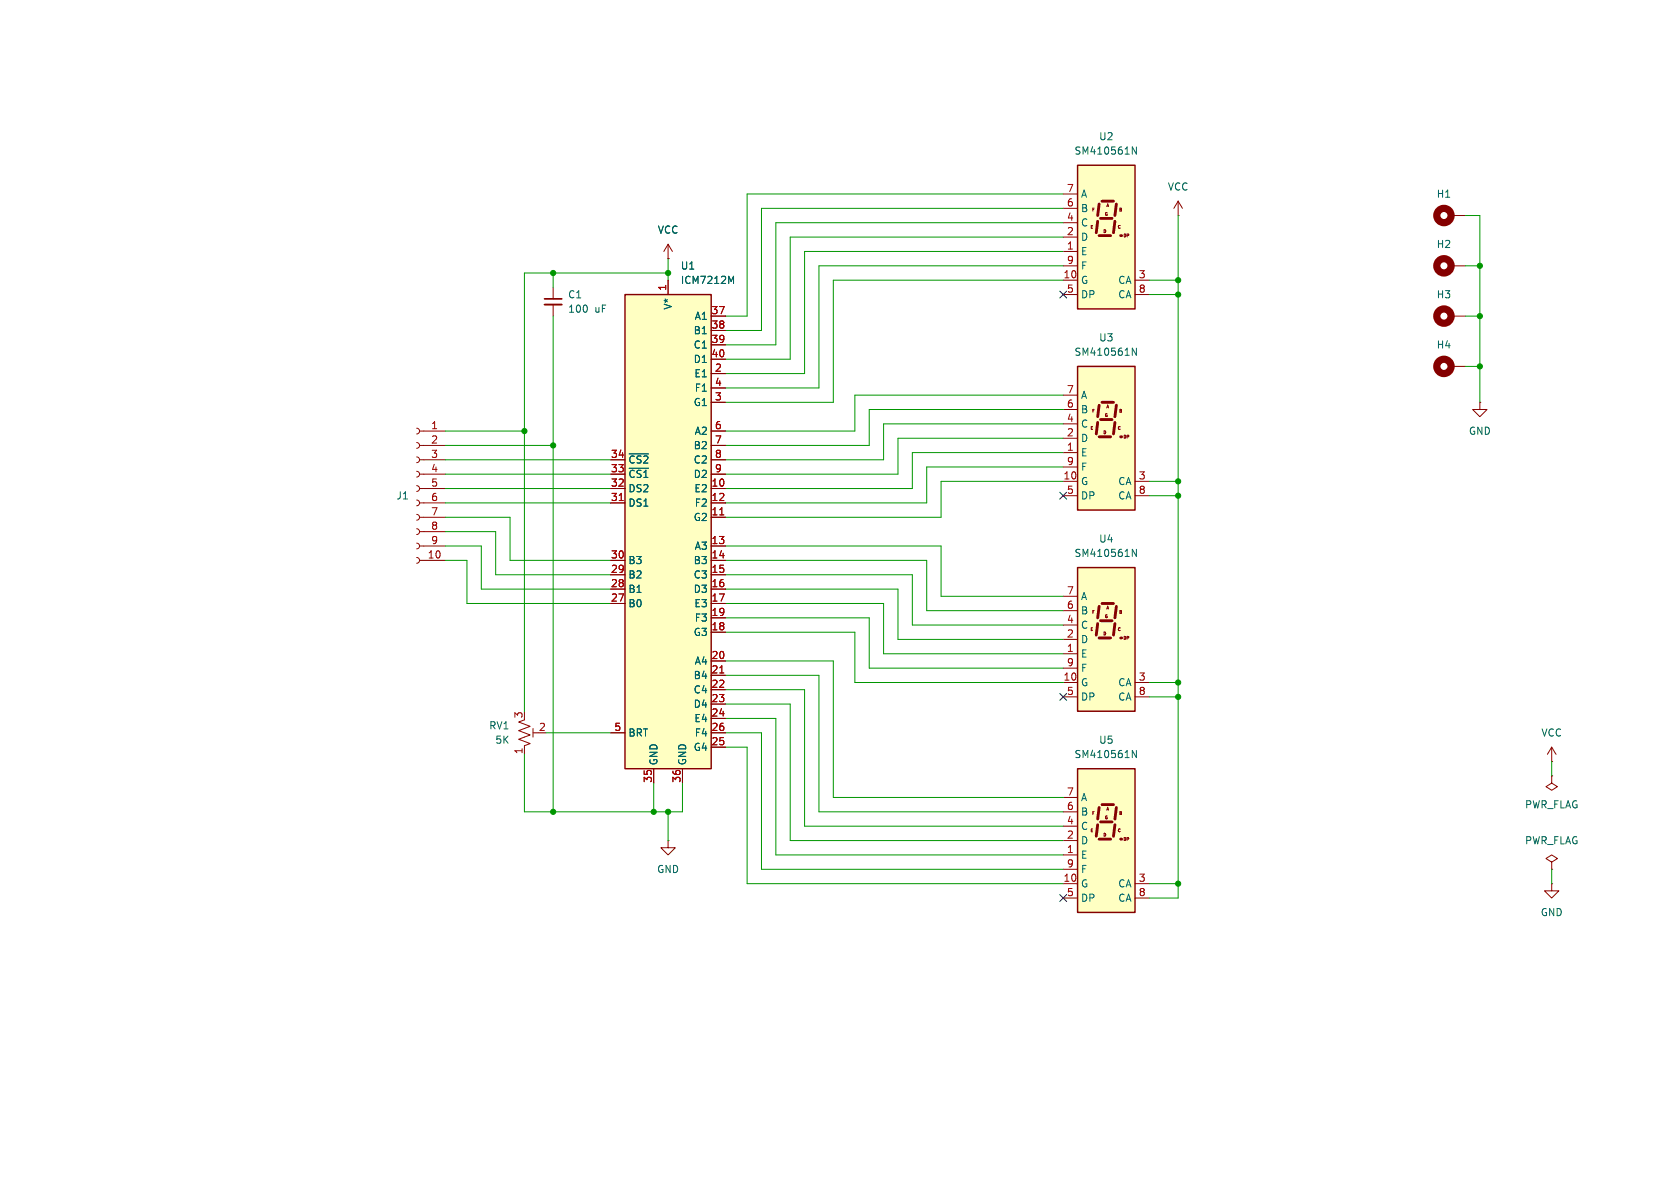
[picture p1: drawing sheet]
<svg xmlns="http://www.w3.org/2000/svg" width="297mm" height="210mm" viewBox="0 0 297 210" stroke-linecap="round" stroke-linejoin="round" font-family="sans-serif">
<g fill="none" stroke="#840000" stroke-width=".18">
<path d="M208.3 38.1h.1M208.3 35.6l-.8 1.2M208.3 35.6l.7 1.2M208.3 35.6v2.5M256.5 38.1h2.6M256.5 55.9h2.6M256.5 47h2.6M256.5 64.8h2.6M261.6 71.1v1.3h1.3l-1.3 1.3-1.3-1.3h1.3M261.6 71.1h.1M92.7 127.3l-1 .3 2 .8-2 .8 2 .7-2 .8 2 .7-1 .4v1.6M94.2 128.8v1.5"/>
<path d="M94.2 129.5h1M274.3 134.6h.1M274.3 137.2v1.2l1 .7-1 .6-1-.6 1-.7M274.3 137.2h.1M274.3 132.1l-.7 1.3M274.3 132.1l.8 1.3M274.3 132.1v2.5M274.3 152.4l1-.6-1-.7-1 .7 1 .6v1.3M274.3 153.7h.1M274.3 156.2v1.3h1.3l-1.3 1.3-1.3-1.3h1.3M274.3 156.2h.1"/>
</g>
<g fill="none" stroke="#840000" stroke-width="1.3">
<circle cx="255.3" cy="38.1" r="1.27"/>
<circle cx="255.3" cy="47" r="1.27"/>
<circle cx="255.3" cy="55.9" r="1.27"/>
<circle cx="255.3" cy="64.8" r="1.27"/>
</g>
<path d="M190.5 135.9h10.2v25.4h-10.2z" fill="#ffffc2"/>
<path d="M190.5 135.9h10.2v25.4h-10.2z" fill="none" stroke="#840000" stroke-width=".25"/>
<path d="M194.1 145.8l-.3 2M194.3 142.7l-.2 2.1M194.3 148.3h2M194.6 145.3h2M194.8 142.2h2M197.1 145.8l-.3 2M197.4 142.7l-.3 2.1" fill="none" stroke="#840000" stroke-width=".51"/>
<circle cx="198.1" cy="148.3" r=".25" fill="#840000"/>
<g fill="none" stroke="#840000" stroke-width=".18">
<path d="M188 141h2.5M188 143.5h2.5M188 146.1h2.5M188 148.6h2.5M188 151.1h2.5M188 153.7h2.5M188 156.2h2.5M188 158.8h2.5M193.2 146.5h-.3v.5M193.4 143.5h-.2v.5M195.4 147.3h-.2v.5M195.7 143.2l.1-.5 .2 .5"/>
<path d="M198.2 143.5h-.2v.5M198.9 148.1h-.2v.5M199.5 148.1h-.2v.5M200.7 156.2h2.5M200.7 158.8h2.5"/>
</g>
<path d="M200.9 132.7v1.2l-.7-1.2v1.2" fill="none" stroke="#006464" stroke-width=".18"/>
<path d="M190.5 100.3h10.2v25.4h-10.2z" fill="#ffffc2"/>
<path d="M190.5 100.3h10.2v25.4h-10.2z" fill="none" stroke="#840000" stroke-width=".25"/>
<path d="M194.1 110.2l-.3 2.1M194.3 107.2l-.2 2M194.3 112.8h2M194.6 109.7h2M194.8 106.7h2M197.1 110.2l-.3 2.1M197.4 107.2l-.3 2" fill="none" stroke="#840000" stroke-width=".51"/>
<circle cx="198.1" cy="112.8" r=".25" fill="#840000"/>
<g fill="none" stroke="#840000" stroke-width=".18">
<path d="M97.8 50.8v2M97.8 53.8v2.1M118.1 45.7h.1M118.1 43.2l-.8 1.3M118.1 43.2l.8 1.3M118.1 43.2v2.5M73.7 75.7l.3 .1 .2 .4-.2 .4-.3 .1M73.7 78.2l.3 .2 .2 .3-.2 .4-.3 .1M74.2 76.2h4.5M74.2 78.7h4.5M73.7 80.8l.3 .1 .2 .4-.2 .3-.3 .2M73.7 83.3l.3 .2 .2 .3-.2 .4-.3 .1"/>
<path d="M73.7 85.9l.3 .1 .2 .4-.2 .3-.3 .2M73.7 88.4l.3 .1 .2 .4-.2 .4-.3 .1M73.7 90.9l.3 .2 .2 .3-.2 .4-.3 .1M73.7 93.5l.3 .1 .2 .4-.2 .3-.3 .2M73.7 96l.3 .2 .2 .3-.2 .4-.3 .1M73.7 98.6l.3 .1 .2 .4-.2 .3-.3 .2M74.2 81.3h4.5M74.2 83.8h4.5M74.2 86.4h4.5M74.2 88.9h4.5M74.2 91.4h4.5M74.2 94h4.5"/>
<path d="M74.2 96.5h4.5M74.2 99.1h4.5M188 108h2.5M188 105.4h2.5M188 110.5h2.5M188 113h2.5M188 115.6h2.5M188 118.1h2.5M193.2 111h-.3v.5M193.4 107.9h-.2v.5M195.4 111.8l-.2-.1v.5M195.7 107.7l.1-.5 .2 .5"/>
<path d="M198.2 107.9h-.2v.5M198.9 112.5h-.2v.5M199.5 112.5h-.2v.5M188 120.7h2.5M188 123.2h2.5M200.7 120.7h2.5M200.7 123.2h2.5M118.1 148.6v1.3h1.3l-1.3 1.2-1.3-1.2h1.3M118.1 148.6h.1"/>
</g>
<path d="M200.9 97.1v1.3l-.7-1.3v1.3" fill="none" stroke="#006464" stroke-width=".18"/>
<path d="M96.3 52.8h3" fill="none" stroke="#840000" stroke-width=".3"/>
<path d="M96.3 53.8h3" fill="none" stroke="#840000" stroke-width=".33"/>
<path d="M110.5 52.1h15.2v83.8h-15.2z" fill="#ffffc2"/>
<path d="M110.5 52.1h15.2v83.8h-15.2z" fill="none" stroke="#840000" stroke-width=".25"/>
<g fill="none" stroke="#840000" stroke-width=".18">
<path d="M118.1 49.5v2.6M125.7 55.9h2.6M125.7 58.4h2.6M125.7 61h2.6M125.7 63.5h2.6M125.7 66h2.6M125.7 68.6h2.6M125.7 71.1h2.6M125.7 76.2h2.6M125.7 78.7h2.6M107.9 81.3h2.6M107.9 83.8h2.6"/>
<path d="M107.9 86.4h2.6M107.9 88.9h2.6M107.9 99.1h2.6M125.7 81.3h2.6M125.7 83.8h2.6M125.7 86.4h2.6M125.7 88.9h2.6M125.7 99.1h2.6M125.7 91.4h2.6M125.7 96.5h2.6M107.9 101.6h2.6M107.9 104.1h2.6"/>
<path d="M107.9 106.7h2.6M125.7 101.6h2.6M125.7 104.1h2.6M125.7 106.7h2.6M125.7 109.2h2.6M125.7 111.8h2.6M125.7 116.8h2.6M125.7 119.4h2.6M107.9 129.5h2.6M115.6 135.9v2.5M120.6 135.9v2.5M125.7 129.5h2.6"/>
<path d="M125.7 121.9h2.6M125.7 124.5h2.6M125.7 127h2.6M125.7 132.1h2.6"/>
</g>
<path d="M129.3 49.7l.4-.9v1.3M111.2 80.2h3.5M111.2 82.8h3.5" fill="none" stroke="#006464" stroke-width=".18"/>
<path d="M109.5 88.5h.7M127.2 91h.8M127.2 119h.8" fill="none" stroke="#a90000" stroke-width=".18"/>
<path d="M190.5 64.8h10.2v25.4h-10.2z" fill="#ffffc2"/>
<path d="M190.5 64.8h10.2v25.4h-10.2z" fill="none" stroke="#840000" stroke-width=".25"/>
<path d="M194.1 74.7l-.3 2M194.3 71.6l-.2 2.1M194.3 77.2h2M194.6 74.2h2M194.8 71.1h2M197.1 74.7l-.3 2M197.4 71.6l-.3 2.1" fill="none" stroke="#840000" stroke-width=".51"/>
<circle cx="198.1" cy="77.2" r=".25" fill="#840000"/>
<g fill="none" stroke="#840000" stroke-width=".18">
<path d="M188 69.9h2.5M188 72.4h2.5M188 74.9h2.5M188 77.5h2.5M193.2 75.4h-.3v.5M193.4 72.4h-.2v.5M195.4 76.2h-.2v.5M195.7 72.1l.1-.5 .2 .5M198.2 72.4h-.2v.5M198.9 77l-.2-.1v.5M199.5 77l-.2-.1v.5M188 80h2.5"/>
<path d="M188 82.6h2.5M188 85.1h2.5M188 87.6h2.5M200.7 85.1h2.5M200.7 87.6h2.5"/>
</g>
<path d="M200.9 61.5v1.3l-.7-1.3v1.3" fill="none" stroke="#006464" stroke-width=".18"/>
<path d="M190.5 29.2h10.2v25.4h-10.2z" fill="#ffffc2"/>
<path d="M190.5 29.2h10.2v25.4h-10.2z" fill="none" stroke="#840000" stroke-width=".25"/>
<path d="M194.1 39.1l-.3 2M194.3 36.1l-.2 2M194.6 38.6h2M194.8 35.6h2M197.1 39.1l-.3 2M197.4 36.1l-.3 2M194.3 41.7h2" fill="none" stroke="#840000" stroke-width=".51"/>
<circle cx="198.1" cy="41.7" r=".25" fill="#840000"/>
<g fill="none" stroke="#840000" stroke-width=".18">
<path d="M188 36.8h2.5M188 34.3h2.5M188 39.4h2.5M193.2 39.9h-.3v.5M193.4 36.8h-.2v.5M195.7 36.5l.1-.5 .2 .5M198.2 36.8h-.2v.5M118.1 45.7h.1M118.1 49.5v2.6M125.7 55.9h2.6M125.7 58.4h2.6M188 41.9h2.5"/>
<path d="M188 44.5h2.5M188 47h2.5M188 49.5h2.5M188 52.1h2.5M195.4 40.6h-.2v.5M198.9 41.4h-.2v.5M199.5 41.4h-.2v.5M200.7 49.5h2.5M200.7 52.1h2.5M125.7 61h2.6M125.7 63.5h2.6M125.7 66h2.6"/>
<path d="M125.7 68.6h2.6M125.7 71.1h2.6M125.7 76.2h2.6M125.7 78.7h2.6M107.9 81.3h2.6M107.9 83.8h2.6M107.9 86.4h2.6M107.9 88.9h2.6M107.9 99.1h2.6M125.7 81.3h2.6M125.7 83.8h2.6M125.7 86.4h2.6"/>
<path d="M125.7 88.9h2.6M125.7 99.1h2.6M125.7 91.4h2.6M125.7 96.5h2.6M107.9 101.6h2.6M107.9 104.1h2.6M107.9 106.7h2.6M125.7 101.6h2.6M125.7 104.1h2.6M125.7 106.7h2.6M125.7 109.2h2.6M125.7 111.8h2.6"/>
<path d="M125.7 116.8h2.6M125.7 119.4h2.6M107.9 129.5h2.6M115.6 135.9v2.5M120.6 135.9v2.5M125.7 129.5h2.6M125.7 121.9h2.6M125.7 124.5h2.6M125.7 127h2.6M125.7 132.1h2.6"/>
</g>
<path d="M200.9 26v1.2l-.7-1.2v1.2M129.3 49.7l.4-.9v1.3M111.2 80.2h3.5M111.2 82.8h3.5" fill="none" stroke="#006464" stroke-width=".18"/>
<g fill="none" stroke="#009600" stroke-width=".18">
<path d="M188 34.3h-55.9v21.6h-3.8M188 36.8h-53.4v21.6h-6.3M188 39.4h-50.8v21.6h-8.9M208.3 38.1v120.7h-5.1M259.1 38.1h2.5v33M97.8 48.3v2.5M97.8 55.9v87.6M118.1 48.3h-25.4v77.4M118.1 45.7v3.8M188 41.9h-48.3v21.6h-11.4M188 49.5h-40.7v21.6h-19M188 44.5h-45.8v21.5h-13.9"/>
<path d="M188 47h-43.2v21.6h-16.5M203.2 49.5h5.1M203.2 52.1h5.1M259.1 47h2.5M259.1 55.9h2.5M78.7 76.2h14M78.7 78.7h19.1M188 77.5h-29.3v6.3h-30.4M188 74.9h-31.8v6.4h-27.9M188 69.9h-36.9v6.3h-22.8M188 72.4h-34.3v6.3h-25.4M259.1 64.8h2.5"/>
<path d="M78.7 96.5h6.4v7.6h22.8M78.7 88.9h29.2M78.7 86.4h29.2M78.7 83.8h29.2M78.7 81.3h29.2M78.7 99.1h3.8v7.6h25.4M78.7 91.4h11.5v7.7h17.7M78.7 94h8.9v7.6h20.3M128.3 96.5h38.1v8.9h21.6M128.3 99.1h35.5v8.9h24.2M188 80h-26.7v6.4h-33M188 82.6h-24.2v6.3h-35.5"/>
<path d="M188 85.1h-21.6v6.3h-38.1M203.2 87.6h5.1M203.2 85.1h5.1M128.3 101.6h33v8.9h26.7M128.3 106.7h27.9v8.9h31.8M128.3 119.4h16.5v24.1h43.2M128.3 111.8h22.8v8.9h36.9M128.3 104.1h30.4v8.9h29.3M128.3 116.8h19v24.2h40.7M128.3 109.2h25.4v8.9h34.3M92.7 133.4v10.1h27.9v-5.1M96.5 129.5h11.4"/>
<path d="M115.6 138.4v5.1M128.3 124.5h11.4v24.1h48.3M128.3 132.1h3.8v24.1h55.9M128.3 129.5h6.3v24.2h53.4M128.3 127h8.9v24.1h50.8M128.3 121.9h13.9v24.2h45.8M203.2 120.7h5.1M203.2 123.2h5.1M274.3 134.6v2.6M118.1 143.5v5.1M203.2 156.2h5.1M274.3 153.7v2.5"/>
</g>
<path d="M187.4 51.5l1.2 1.2M188.6 51.5l-1.2 1.2M187.4 87l1.2 1.2M188.6 87l-1.2 1.2M187.4 122.6l1.2 1.2M188.6 122.6l-1.2 1.2M187.4 158.1l1.2 1.3M188.6 158.1l-1.2 1.3" fill="none" stroke="#000084" stroke-width=".18"/>
<path d="M109.5 88.5h.7M127.2 91h.8M127.2 119h.8" fill="none" stroke="#a90000" stroke-width=".18"/>
<g fill="#009600" stroke="#009600" stroke-width=".18">
<circle cx="208.3" cy="120.7" r=".46"/>
<circle cx="208.3" cy="85.1" r=".46"/>
<circle cx="208.3" cy="87.6" r=".46"/>
<circle cx="92.7" cy="76.2" r=".46"/>
<circle cx="97.8" cy="78.7" r=".46"/>
<circle cx="118.1" cy="48.3" r=".46"/>
<circle cx="97.8" cy="48.3" r=".46"/>
<circle cx="208.3" cy="123.2" r=".46"/>
<circle cx="208.3" cy="52.1" r=".46"/>
<circle cx="208.3" cy="49.5" r=".46"/>
<circle cx="261.6" cy="47" r=".46"/>
<circle cx="208.3" cy="156.2" r=".46"/>
<circle cx="261.6" cy="64.8" r=".46"/>
<circle cx="261.6" cy="55.9" r=".46"/>
<circle cx="115.6" cy="143.5" r=".46"/>
<circle cx="97.8" cy="143.5" r=".46"/>
<circle cx="118.1" cy="143.5" r=".46"/>
</g>
<g font-size="1.8" fill="#006464">
<text x="189.9" y="27.5">SM410561N</text>
<text x="194.2" y="25">U2</text>
<text x="191" y="35.2">A</text>
<text x="206.4" y="33.9">VCC</text>
<text x="253.9" y="35.2">H1</text>
<text x="116.2" y="41.5">VCC</text>
<text x="191" y="37.7">B</text>
<text x="191" y="40.2">C</text>
<text x="120.3" y="47.9">U1</text>
<text x="191" y="42.8">D</text>
<text x="191" y="45.3">E</text>
<text x="191" y="47.9">F</text>
<text x="253.9" y="44">H2</text>
<text x="100.3" y="52.9">C1</text>
<text x="120.3" y="50.4">ICM7212M</text>
<text x="191" y="50.4">G</text>
<text x="191" y="52.9">DP</text>
<text x="197.6" y="50.4">CA</text>
<text x="197.6" y="52.9">CA</text>
<text x="253.9" y="52.9">H3</text>
<text x="100.3" y="55.5">100</text>
<text x="105.1" y="55.5">uF</text>
<text x="119" y="54.8" transform="rotate(-90 119 54.8)">V*</text>
<text x="122.5" y="59.3">B1</text>
<text x="122.7" y="56.7">A1</text>
<text x="122.5" y="61.8">C1</text>
<text x="122.5" y="64.4">D1</text>
<text x="189.9" y="63.1">SM410561N</text>
<text x="194.2" y="60.6">U3</text>
<text x="253.9" y="61.8">H4</text>
<text x="122.5" y="72">G1</text>
<text x="122.7" y="66.9">E1</text>
<text x="122.7" y="69.4">F1</text>
<text x="191" y="70.7">A</text>
<text x="122.7" y="77.1">A2</text>
<text x="191" y="73.3">B</text>
<text x="191" y="75.8">C</text>
<text x="259.6" y="77.1">GND</text>
<text x="111" y="82.1">~{CS2}</text>
<text x="122.5" y="79.6">B2</text>
<text x="122.5" y="82.1">C2</text>
<text x="191" y="78.3">D</text>
<text x="191" y="80.9">E</text>
<text x="191" y="83.4">F</text>
<text x="70" y="88.5">J1</text>
<text x="111" y="84.7">~{CS1}</text>
<text x="111" y="87.2">DS2</text>
<text x="111" y="89.8">DS1</text>
<text x="122.5" y="84.7">D2</text>
<text x="122.7" y="87.2">E2</text>
<text x="122.7" y="89.8">F2</text>
<text x="191" y="86">G</text>
<text x="191" y="88.5">DP</text>
<text x="197.6" y="86">CA</text>
<text x="197.6" y="88.5">CA</text>
<text x="122.5" y="92.3">G2</text>
<text x="111" y="99.9">B3</text>
<text x="122.5" y="99.9">B3</text>
<text x="122.7" y="97.4">A3</text>
<text x="189.9" y="98.7">SM410561N</text>
<text x="194.2" y="96.1">U4</text>
<text x="111" y="102.5">B2</text>
<text x="111" y="105">B1</text>
<text x="111" y="107.5">B0</text>
<text x="122.5" y="102.5">C3</text>
<text x="122.5" y="105">D3</text>
<text x="122.7" y="107.5">E3</text>
<text x="191" y="106.3">A</text>
<text x="122.5" y="112.6">G3</text>
<text x="122.7" y="110.1">F3</text>
<text x="191" y="108.8">B</text>
<text x="191" y="111.4">C</text>
<text x="191" y="113.9">D</text>
<text x="122.7" y="117.7">A4</text>
<text x="191" y="116.4">E</text>
<text x="191" y="119">F</text>
<text x="122.5" y="120.2">B4</text>
<text x="122.5" y="122.8">C4</text>
<text x="122.5" y="125.3">D4</text>
<text x="191" y="121.5">G</text>
<text x="191" y="124.1">DP</text>
<text x="197.6" y="121.5">CA</text>
<text x="197.6" y="124.1">CA</text>
<text x="86.4" y="129.1">RV1</text>
<text x="87.5" y="131.7">5K</text>
<text x="111" y="130.4">BRT</text>
<text x="122.7" y="127.9">E4</text>
<text x="122.7" y="130.4">F4</text>
<text x="194.2" y="131.7">U5</text>
<text x="272.4" y="130.4">VCC</text>
<text x="116.4" y="135.4" transform="rotate(-90 116.4 135.4)">GND</text>
<text x="121.5" y="135.4" transform="rotate(-90 121.5 135.4)">GND</text>
<text x="122.5" y="132.9">G4</text>
<text x="189.9" y="134.2">SM410561N</text>
<text x="191" y="141.8">A</text>
<text x="269.5" y="143.1">PWR_FLAG</text>
<text x="191" y="144.4">B</text>
<text x="191" y="146.9">C</text>
<text x="191" y="149.5">D</text>
<text x="269.5" y="149.5">PWR_FLAG</text>
<text x="116.1" y="154.5">GND</text>
<text x="191" y="152">E</text>
<text x="191" y="154.5">F</text>
<text x="191" y="157.1">G</text>
<text x="191" y="159.6">DP</text>
<text x="197.6" y="157.1">CA</text>
<text x="197.6" y="159.6">CA</text>
<text x="272.3" y="162.2">GND</text>
</g>
<g font-size="1.8" fill="#a90000">
<text x="188.5" y="34">7</text>
<text x="188.5" y="36.6">6</text>
<text x="188.5" y="39.1">4</text>
<text x="188.5" y="41.7">2</text>
<text x="188.5" y="44.2">1</text>
<text x="188.5" y="46.7">9</text>
<text x="117.9" y="51.5" transform="rotate(-90 117.9 51.5)">1</text>
<text x="187.9" y="49.3">10</text>
<text x="188.5" y="51.8">5</text>
<text x="201.2" y="49.3">3</text>
<text x="201.2" y="51.8">8</text>
<text x="125.7" y="55.6">37</text>
<text x="125.7" y="58.2">38</text>
<text x="125.7" y="60.7">39</text>
<text x="125.7" y="63.2">40</text>
<text x="126.3" y="65.8">2</text>
<text x="126.3" y="68.3">4</text>
<text x="126.3" y="70.9">3</text>
<text x="188.5" y="69.6">7</text>
<text x="76.1" y="75.9">1</text>
<text x="126.3" y="75.9">6</text>
<text x="188.5" y="72.1">6</text>
<text x="188.5" y="74.7">4</text>
<text x="188.5" y="77.2">2</text>
<text x="76.1" y="78.5">2</text>
<text x="76.1" y="81">3</text>
<text x="76.1" y="83.6">4</text>
<text x="107.9" y="81">34</text>
<text x="107.9" y="83.6">33</text>
<text x="126.3" y="78.5">7</text>
<text x="126.3" y="81">8</text>
<text x="126.3" y="83.6">9</text>
<text x="188.5" y="79.8">1</text>
<text x="188.5" y="82.3">9</text>
<text x="76.1" y="86.1">5</text>
<text x="76.1" y="88.6">6</text>
<text x="107.9" y="86.1">32</text>
<text x="107.9" y="88.6">31</text>
<text x="125.7" y="86.1">10</text>
<text x="125.7" y="88.6">12</text>
<text x="187.9" y="84.8">10</text>
<text x="188.5" y="87.4">5</text>
<text x="201.2" y="84.8">3</text>
<text x="201.2" y="87.4">8</text>
<text x="76.1" y="91.2">7</text>
<text x="76.1" y="93.7">8</text>
<text x="125.7" y="91.2">11</text>
<text x="75.5" y="98.8">10</text>
<text x="76.1" y="96.3">9</text>
<text x="107.9" y="98.8">30</text>
<text x="107.9" y="101.3">29</text>
<text x="125.7" y="96.3">13</text>
<text x="125.7" y="98.8">14</text>
<text x="125.7" y="101.3">15</text>
<text x="107.9" y="103.9">28</text>
<text x="107.9" y="106.4">27</text>
<text x="125.7" y="103.9">16</text>
<text x="125.7" y="106.4">17</text>
<text x="188.5" y="105.2">7</text>
<text x="188.5" y="107.7">6</text>
<text x="125.7" y="109">19</text>
<text x="125.7" y="111.5">18</text>
<text x="188.5" y="110.2">4</text>
<text x="188.5" y="112.8">2</text>
<text x="125.7" y="116.6">20</text>
<text x="125.7" y="119.1">21</text>
<text x="188.5" y="115.3">1</text>
<text x="188.5" y="117.9">9</text>
<text x="125.7" y="121.7">22</text>
<text x="125.7" y="124.2">23</text>
<text x="187.9" y="120.4">10</text>
<text x="188.5" y="122.9">5</text>
<text x="201.2" y="120.4">3</text>
<text x="201.2" y="122.9">8</text>
<text x="92.5" y="127.1" transform="rotate(-90 92.5 127.1)">3</text>
<text x="95.2" y="129.3">2</text>
<text x="108.5" y="129.3">5</text>
<text x="125.7" y="126.7">24</text>
<text x="125.7" y="129.3">26</text>
<text x="125.7" y="131.8">25</text>
<text x="92.5" y="133.4" transform="rotate(-90 92.5 133.4)">1</text>
<text x="115.3" y="138.5" transform="rotate(-90 115.3 138.5)">35</text>
<text x="120.4" y="138.5" transform="rotate(-90 120.4 138.5)">36</text>
<text x="188.5" y="140.7">7</text>
<text x="188.5" y="143.3">6</text>
<text x="188.5" y="145.8">4</text>
<text x="188.5" y="148.3">2</text>
<text x="187.9" y="156">10</text>
<text x="188.5" y="150.9">1</text>
<text x="188.5" y="153.4">9</text>
<text x="201.2" y="156">3</text>
<text x="188.5" y="158.5">5</text>
<text x="201.2" y="158.5">8</text>
</g>
<g font-size=".7" fill="#840000">
<text x="192.6" y="40.6">E</text>
<text x="192.9" y="37.6">F</text>
<text x="194.9" y="41.4">D</text>
<text x="195.1" y="38.3">G</text>
<text x="195.4" y="36.8">A</text>
<text x="197.4" y="40.6">C</text>
<text x="197.7" y="37.6">B</text>
<text x="198.5" y="42.1">DP</text>
<text x="192.6" y="76.2">E</text>
<text x="192.9" y="73.1">F</text>
<text x="194.9" y="76.9">D</text>
<text x="195.1" y="73.9">G</text>
<text x="195.4" y="72.4">A</text>
<text x="197.4" y="76.2">C</text>
<text x="197.7" y="73.1">B</text>
<text x="198.5" y="77.7">DP</text>
<text x="195.4" y="107.9">A</text>
<text x="192.6" y="111.7">E</text>
<text x="192.9" y="108.7">F</text>
<text x="194.9" y="112.5">D</text>
<text x="195.1" y="109.4">G</text>
<text x="197.4" y="111.7">C</text>
<text x="197.7" y="108.7">B</text>
<text x="198.5" y="113.3">DP</text>
<text x="195.4" y="143.5">A</text>
<text x="192.6" y="147.3">E</text>
<text x="192.9" y="144.2">F</text>
<text x="194.9" y="148.1">D</text>
<text x="195.1" y="145">G</text>
<text x="197.4" y="147.3">C</text>
<text x="197.7" y="144.2">B</text>
<text x="198.5" y="148.8">DP</text>
</g>
</svg>
